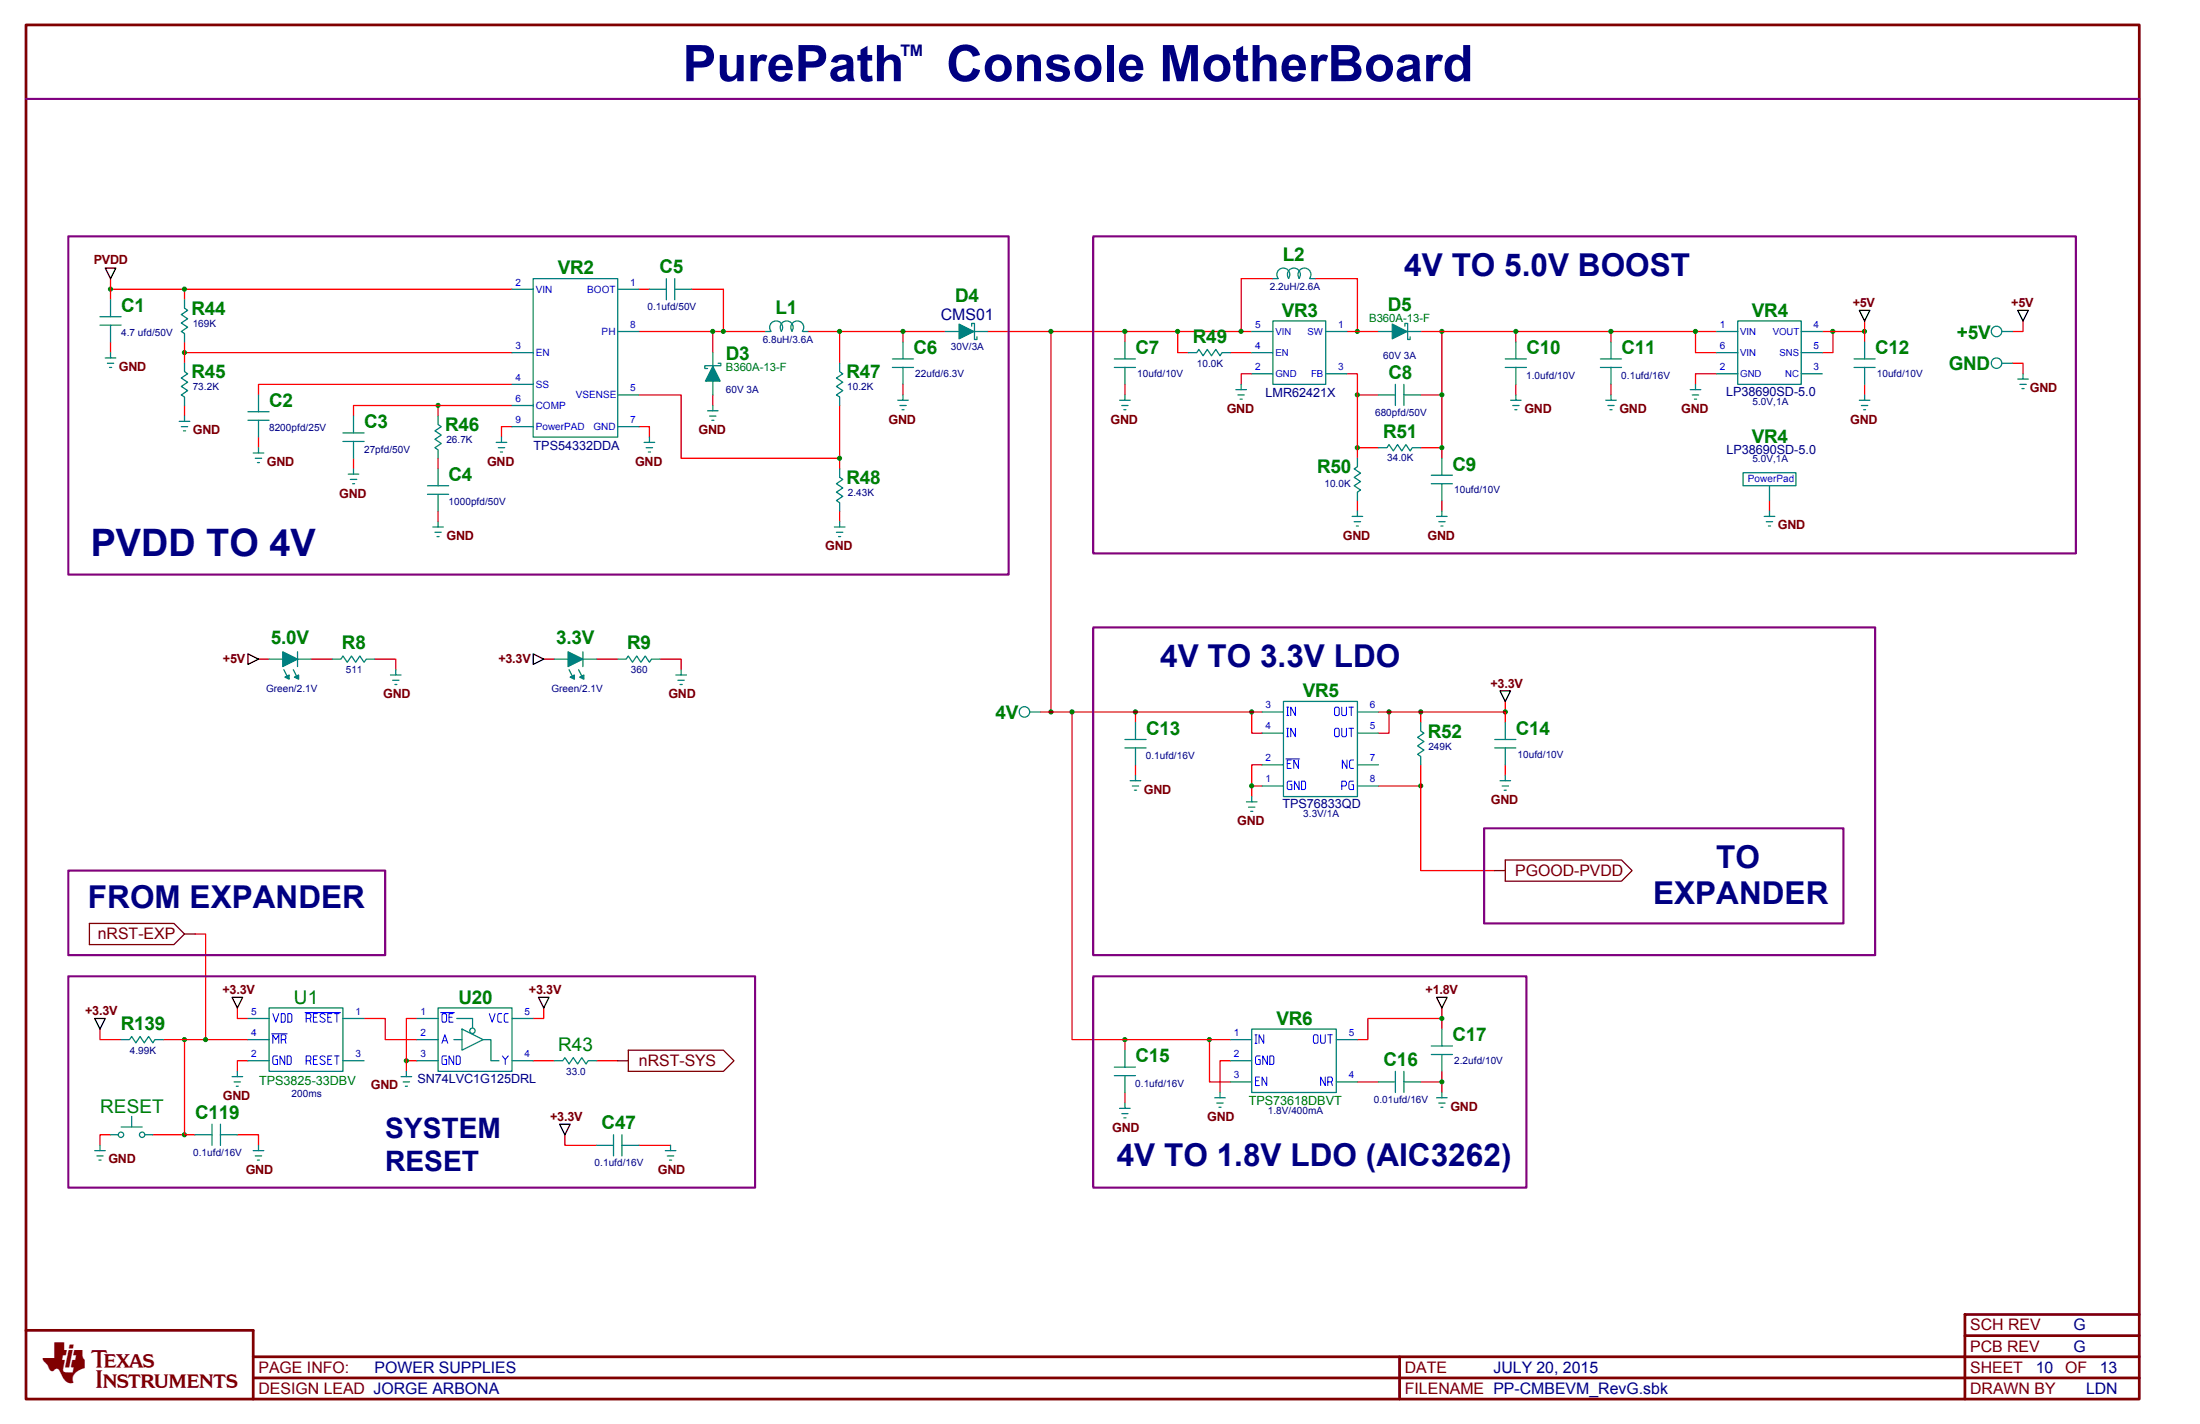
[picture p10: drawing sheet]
<svg xmlns="http://www.w3.org/2000/svg" width="432mm" height="279mm" viewBox="0 0 432 279" stroke-linecap="round" stroke-linejoin="round" font-family="sans-serif">
<g fill="none" stroke="#f00" stroke-width=".25">
<path d="M21.7 56.7h78.8M21.7 54.7v4.1M36.2 56.7v2.1M125.4 56.7h2.1M135.8 56.7h6.2v8.3M249.8 54.7h-6.2v10.3M258.1 54.7h8.3v10.3M21.7 67.1v2.1M36.2 67.1v4.2M36.2 79.6v2M36.2 69.2h64.3M86 79.6v2"/>
<path d="M100.5 75.4h-49.8v2.1M100.5 79.6h-31.1v2M125.4 77.5h8.3v12.4h31.1M125.4 65h24.9M139.9 65v4.2M139.9 77.5v2.1M158.6 65h26.9M164.8 79.6v12.4M164.8 65v6.3M177.2 65v2.1M177.2 75.4v2.1M193.8 65h51.9"/>
<path d="M206.3 65v74.7M220.8 65v2.1M220.8 75.4v2.1M231.2 65v4.2h2M241.5 69.2h4.2M245.7 73.3h-2.1v2.1M264.4 73.3h2v16.6M264.4 65h6.2M266.4 77.5h4.2M278.8 77.5h4.2M278.8 65h58.1M283 65v24.9"/>
<path d="M297.5 65v2.1M297.5 75.4v2.1M316.2 65v2.1M316.2 75.4v2.1M332.8 65v4.2h4.1M336.9 73.3h-4.1v2.1M357.7 65h8.3M359.7 65v4.2h-2M366 63v4.1M366 75.4v2.1M395 71.3h2.1v2M397.1 63v2h-2.1"/>
<path d="M50.7 85.8v2M69.4 89.9v2.1M86 89.9v2.1M100.5 83.7h-2.1v2.1M125.4 83.7h2.1v2.1M266.4 98.2v2.1M266.4 87.8h4.2M278.8 87.8h4.2M283 98.2v2.1M347.3 98.2v2.1M86 100.3v2.1M164.8 100.3v2.1"/>
<path d="M50.7 129.3h2.1M61.1 129.3h4.1M73.5 129.3h4.2v2.1M106.7 129.3h2.1M117.1 129.3h4.1M129.5 129.3h4.2v2.1M204.2 139.7h43.6M210.4 139.7v64.3h31.1M222.9 139.7v2.1M245.7 139.7v4.1h2.1M270.6 139.7h24.8v2.1M272.6 139.7v4.1h-2"/>
<path d="M278.8 139.7v2.1M295.4 137.6v2.1M222.9 150.1v2M245.7 154.2h2.1M247.8 150.1h-2.1v6.2M270.6 154.2h8.2M278.8 150.1v20.7h14.6M295.4 150.1v2M38.3 183.3h2.1v20.7M46.6 197.8v2h2.1M71.5 199.8h4.1v4.2h6.2M81.8 199.8h-2v10.4"/>
<path d="M106.7 197.8v2h-2.1M283 197.8v4.1M283 199.8h-14.5v4.2h-2.1M19.6 201.9v2.1h4.2M32.1 204h16.6M36.2 204v18.7h2.1M48.7 208.1h-2.1v2.1M79.8 208.1h2M104.6 208.1h4.2M117.1 208.1h4.1M220.8 204v2.1M220.8 214.4v2"/>
<path d="M237.4 204v8.3h4.1M241.5 208.1h-2v6.3M266.4 212.3h4.2M278.8 212.3h4.2v2.1M283 210.2v2.1M21.7 222.7h-2.1v2M30 222.7h6.2M46.6 222.7h4.1v2M110.9 222.7v2h6.2M125.4 224.7h6.2"/>
</g>
<g fill="#008000" stroke="#008000" stroke-width=".2">
<circle cx="283" cy="199.8" r=".4"/>
<circle cx="237.4" cy="204" r=".4"/>
<circle cx="283" cy="212.3" r=".4"/>
<circle cx="36.2" cy="222.6" r=".4"/>
<circle cx="36.2" cy="204" r=".4"/>
<circle cx="40.3" cy="204" r=".4"/>
<circle cx="21.7" cy="56.7" r=".41"/>
<circle cx="36.2" cy="56.7" r=".4"/>
<circle cx="36.2" cy="69.2" r=".4"/>
<circle cx="86" cy="79.5" r=".4"/>
<circle cx="142" cy="65" r=".4"/>
<circle cx="139.9" cy="65" r=".4"/>
<circle cx="164.8" cy="65" r=".4"/>
<circle cx="164.8" cy="89.9" r=".4"/>
<circle cx="177.2" cy="65" r=".4"/>
<circle cx="220.8" cy="204" r=".41"/>
<circle cx="231.1" cy="65" r=".4"/>
<circle cx="220.8" cy="65" r=".41"/>
<circle cx="283" cy="65" r=".4"/>
<circle cx="266.4" cy="65" r=".4"/>
<circle cx="243.6" cy="65" r=".4"/>
<circle cx="283" cy="77.5" r=".4"/>
<circle cx="266.4" cy="87.8" r=".4"/>
<circle cx="283" cy="87.8" r=".4"/>
<circle cx="316.2" cy="65" r=".41"/>
<circle cx="297.5" cy="65" r=".4"/>
<circle cx="332.8" cy="65" r=".4"/>
<circle cx="359.7" cy="65" r=".4"/>
<circle cx="365.9" cy="65" r=".4"/>
<circle cx="245.7" cy="154.2" r=".4"/>
<circle cx="222.8" cy="139.7" r=".42"/>
<circle cx="245.7" cy="139.7" r=".41"/>
<circle cx="278.8" cy="154.2" r=".4"/>
<circle cx="295.4" cy="139.7" r=".41"/>
<circle cx="272.6" cy="139.7" r=".41"/>
<circle cx="278.8" cy="139.7" r=".41"/>
<circle cx="266.4" cy="77.5" r=".4"/>
<circle cx="206.3" cy="65" r=".4"/>
<circle cx="206.3" cy="139.7" r=".41"/>
<circle cx="210.4" cy="139.7" r=".42"/>
<circle cx="79.8" cy="208.1" r=".4"/>
</g>
<path d="M20.7 52.6h2l-1 2.1zM364.9 60.9h2.1l-1 2.1zM396 60.9h2.1l-1 2.1zM48.7 128.3l2 1-2 1.1zM104.6 128.3l2.1 1-2.1 1.1zM294.4 135.6h2.1l-1.1 2zM18.6 199.8h2.1l-1.1 2.1zM45.6 195.7h2l-1 2.1zM105.7 195.7h2.1l-1.1 2.1zM282 195.7h2l-1 2.1zM109.8 220.6h2.1l-1 2.1z" fill="none" stroke="#000" stroke-width=".25"/>
<g fill="none" stroke="#008080" stroke-width=".25">
<path d="M21.7 58.8v3.3M36.2 58.8v1.7l.6 .4-1.2 .8 1.2 .8-1.2 .9 1.2 .8-1.2 .8 .6 .4v1.7M100.5 56.7h4.1M104.6 54.7h16.6v31.1h-16.6zM121.2 56.7h4.2M127.5 56.7h3.3M130.8 54.7v4.1M132.4 56.7h3.4M132.4 54.7v4.1M249.8 54.7h1.1M250.9 54.6a1.26 1.26 0 0 1 .1-1.7 1.26 1.26 0 0 1 1.7 0 1.26 1.26 0 0 1 .2 1.7M252.9 54.6a1.26 1.26 0 0 1 .2-1.7 1.26 1.26 0 0 1 1.7 0 1.26 1.26 0 0 1 .2 1.7"/>
<path d="M255 54.6a1.26 1.26 0 0 1 .2-1.7 1.26 1.26 0 0 1 1.7 0 1.26 1.26 0 0 1 .1 1.7M257.1 54.7h1M19.6 62.1h4.2M19.6 63.8h4.2M20.7 70.2h1M21.1 71.3h1.2M21.5 72.1h.4M21.7 69.2v1h1M21.7 63.8v3.3M36.2 71.3v1.6l.6 .4-1.2 .9 1.2 .8-1.2 .8 1.2 .8-1.2 .9 .6 .4v1.7M50.7 77.5v3.3M100.5 75.4h4.1"/>
<path d="M100.5 69.2h4.1M100.5 79.6h4.1M121.2 65h4.2M121.2 77.5h4.2M139.9 79.6v1h-1M139.9 69.2v8.3M140.9 71.3h.6v.5h-3.2v.5h.6M150.3 65h1M151.3 65a1.26 1.26 0 0 1 .2-1.7 1.26 1.26 0 0 1 1.7 0 1.26 1.26 0 0 1 .1 1.7M153.4 65a1.26 1.26 0 0 1 .1-1.7 1.26 1.26 0 0 1 1.8 0 1.26 1.26 0 0 1 .1 1.7M155.5 65a1.26 1.26 0 0 1 .1-1.7 1.26 1.26 0 0 1 1.7 0 1.26 1.26 0 0 1 .2 1.7M157.5 65h1.1"/>
<path d="M164.8 71.3v1.6l.6 .4-1.2 .9 1.2 .8-1.2 .8 1.2 .8-1.2 .9 .6 .4v1.7M175.2 70.4h4.1M175.2 72.1h4.1M176.6 79.6h1.3M177.2 77.5v1h-1M177.2 67.1v3.3M177.2 72.1v3.3M177.2 78.5h1.1M185.5 65h8.3M190.7 64v-.5h.6v3.1h.4v-.5M218.7 70.4h4.2M218.7 72.1h4.2"/>
<path d="M220.2 79.6h1.2M220.8 77.5v1h-1M220.8 67.1v3.3M220.8 72.1v3.3M220.8 78.5h1M233.2 69.2h1.7l.4-.6 .8 1.2 .9-1.2 .8 1.2 .8-1.2 .9 1.2 .4-.6h1.6M243 77.5h1.2M243.4 78.3h.4M243.6 75.4v1.1h-1M243.6 76.5h1M245.7 65h4.1M245.7 69.2h4.1"/>
<path d="M245.7 73.3h4.1M249.8 63h10.4v12.4h-10.4zM260.2 65h4.2M260.2 73.3h4.2M270.6 65h8.2M270.6 77.5h3.3M273.9 75.4v4.2M275.5 77.5h3.3M275.5 75.4v4.2M275.7 64v-.5h.6v3.1h.5v-.5M295.4 70.4h4.2M295.4 72.1h4.2"/>
<path d="M296.5 78.5h1M296.9 79.6h1.3M297.5 77.5v1h1.1M297.5 67.1v3.3M297.5 72.1v3.3M314.1 70.4h4.2M314.1 72.1h4.2M315.2 78.5h1M315.6 79.6h1.2M316.2 77.5v1h1M316.2 67.1v3.3M316.2 72.1v3.3"/>
<path d="M332.1 77.5h1.3M332.6 78.3h.4M332.8 75.4v1.1h-1.1M332.8 76.5h1M336.9 65h4.2M336.9 69.2h4.2M336.9 73.3h4.2M341.1 63h12.4v12.4h-12.4zM353.5 65h4.2M353.5 69.2h4.2M353.5 73.3h4.2M363.9 70.4h4.1"/>
<path d="M363.9 72.1h4.1M365.3 79.6h1.3M366 77.5v1h-1.1M366 78.5h1M366 67.1v3.3M366 72.1v3.3M392.9 65h2.1M392.9 71.3h2.1M396.5 75.4h1.2M396.9 76.2h.4M397.1 73.3v1.1h-1.1M397.1 74.4h1"/>
<path d="M35.2 82.7h1M35.6 83.7h1.2M36 84.5h.4M36.2 81.6v1.1h1.1M48.7 80.8h4.1M48.7 82.5h4.1M49.7 88.9h1M50.1 89.9h1.3M50.5 90.8h.4M50.7 87.8v1.1h1.1M50.7 82.5v3.3M67.3 84.9h4.2"/>
<path d="M67.3 86.6h4.2M68.8 94.1h1.2M69.2 94.9h.4M69.4 92v1h-1.1M69.4 93h1M69.4 81.6v3.3M69.4 86.6v3.3M83.9 95.3h4.2M83.9 97h4.2M86 81.6v1.7l.6 .4-1.2 .8 1.2 .9-1.2 .8 1.2 .8-1.2 .8 .6 .5v1.6M86 92v3.3M86 97v3.3"/>
<path d="M97.8 87.8h1.3M98.2 88.7h.4M98.4 85.8v1h-1M98.4 86.8h1.1M100.5 83.7h4.1M121.2 83.7h4.2M126.8 87.8h1.3M127.3 88.7h.4M127.5 85.8v1h-1.1M127.5 86.8h1M139.3 81.6h1.2M139.7 82.5h.4"/>
<path d="M139.9 80.6h1M164.8 92v1.7l.6 .4-1.2 .8 1.2 .8-1.2 .9 1.2 .8-1.2 .8 .6 .4v1.7M177 80.4h.4M220.6 80.4h.4M266.4 89.9v1.7l-.6 .4 1.2 .8-1.2 .9 1.2 .8-1.2 .8 1.2 .8-.6 .5v1.6M270.6 87.8h1.6l.4-.6 .9 1.3 .8-1.3 .8 1.3 .8-1.3 .9 1.3 .4-.7h1.6M280.9 94.9h4.2M280.9 93.2h4.2M283 89.9v3.3M283 94.9v3.3M297.3 80.4h.4M316 80.4h.4"/>
<path d="M342.1 92.8h10.4v2.5h-10.4zM347.3 95.3v2.9M365.8 80.4h.4M84.9 103.4h1.1M85.4 104.4h1.2M85.8 105.3h.4M86 102.4v1h1M164.2 104.4h1.2M164.6 105.3h.4M164.8 102.4v1h-1M164.8 103.4h1M265.8 102.4h1.2"/>
<path d="M266.2 103.2h.4M266.4 100.3v1h-1M266.4 101.3h1.1M282.4 102.4h1.2M282.8 103.2h.4M283 100.3v1h-1M283 101.3h1M346.3 101.3h1M346.7 102.4h1.2M347.1 103.2h.4M347.3 100.3v1h1M52.8 129.3h8.3"/>
<path d="M55.7 131.4l.8 1.7M57.6 131.4l.8 1.7M58.4 127.9v2.9M65.2 129.3h1.7l.4-.6 .9 1.2 .8-1.2 .8 1.2 .8-1.2 .9 1.2 .4-.6h1.6M76.6 132.4h1.1M77.1 133.5h1.2M77.5 134.3h.4M77.7 131.4v1h1M108.8 129.3h8.3M111.7 131.4l.8 1.7M113.6 131.4l.8 1.7M114.4 127.9v2.9"/>
<path d="M121.2 129.3h1.7l.4-.6 .8 1.2 .9-1.2 .8 1.2 .8-1.2 .9 1.2 .4-.6h1.6M132.7 132.4h1M133.1 133.5h1.2M133.5 134.3h.4M133.7 131.4v1h1M202.1 139.7h2.1M247.8 139.7h4.1M251.9 137.6h14.5v18.7h-14.5zM266.4 139.7h4.2M220.8 145.1h4.1M220.8 146.7h4.1M221.8 153.2h1.1"/>
<path d="M222.2 154.2h1.3M222.7 155h.4M222.9 152.1v1.1h1M222.9 141.8v3.3M222.9 146.7v3.4M245 158.4h1.3M245.5 159.2h.4M245.7 156.3v1h-1.1M245.7 157.3h1M247.8 154.2h4.1M247.8 150.1h4.1M247.8 143.8h4.1"/>
<path d="M266.4 154.2h4.2M266.4 150.1h4.2M266.4 143.8h4.2M278.8 141.8v1.6l.7 .4-1.3 .9 1.3 .8-1.3 .8 1.3 .9-1.3 .8 .6 .4v1.7M293.4 145.1h4.1M293.4 146.7h4.1M294.8 154.2h1.3M295.2 155h.5M295.4 152.1v1.1h-1M295.4 141.8v3.3M295.4 146.7v3.4M295.4 153.2h1.1"/>
<path d="M48.7 199.8h4.1M52.8 197.8h14.5v12.4h-14.5zM67.3 199.8h4.2M81.8 199.8h4.2M86 197.8h14.5v12.4h-14.5zM89.6 199.8h3.2v1.8M100.5 199.8h4.1M23.8 204h1.6l.4-.6 .9 1.2 .8-1.2 .8 1.2 .9-1.2 .8 1.2 .4-.6h1.7M25.8 219.1v2M46 212.3h1.2M46.4 213.1h.4M46.6 210.2v1h-1"/>
<path d="M46.6 211.2h1M48.7 208.1h4.1M48.7 204h4.1M67.3 208.1h4.2M79.1 212.3h1.3M79.6 213.1h.4M79.8 210.2v1h-1.1M79.8 211.2h1M81.8 208.1h4.2M81.8 204h4.2M89.1 204h1.6M90.7 201.9l4.1 2.1-4.1 2.1z"/>
<path d="M94.8 204h1.6v4.1h1.5M100.5 208.1h4.1M108.8 208.1h1.6l.5-.6 .8 1.3 .8-1.3 .9 1.3 .8-1.3 .8 1.3 .4-.7h1.7M218.7 209.4h4.2M218.7 211.1h4.2M219.8 217.5h1M220.2 218.5h1.2M220.6 219.3h.4M220.8 216.4v1.1h1M220.8 206.1v3.3M220.8 211.1v3.3M238.4 215.4h1.1"/>
<path d="M238.8 216.4h1.3M239.2 217.3h.5M239.5 214.4v1h1M241.5 212.3h4.2M241.5 208.1h4.2M241.5 204h4.2M245.7 201.9h16.6v12.5h-16.6zM262.3 212.3h4.1M262.3 204h4.1M270.6 212.3h3.3M273.9 210.2v4.2M275.5 210.2v4.2"/>
<path d="M275.5 212.3h3.3M280.9 205.2h4.2M280.9 206.9h4.2M282 215.4h1M282.4 216.4h1.2M282.8 217.3h.4M283 214.4v1h1M283 201.9v3.3M283 206.9v3.3M18.6 225.8h1M19 226.8h1.2M19.4 227.6h.4"/>
<path d="M19.6 224.7v1.1h1.1M21.7 222.7h1.6M23.8 221.1h4.1M28.4 222.7h1.6M38.3 222.7h3.3M41.6 220.6v4.1M43.3 222.7h3.3M43.3 220.6v4.1M49.7 225.8h1M50.1 226.8h1.3M50.5 227.6h.4M50.7 224.7v1.1h1.1"/>
<path d="M117.1 224.7h3.3M120.4 222.7v4.1M122.1 222.7v4.1M122.1 224.7h3.3M130.6 225.8h1M131 226.8h1.2M131.4 227.6h.4M131.6 224.7v1.1h1.1"/>
<circle cx="391.9" cy="71.3" r="1.03"/>
<circle cx="391.9" cy="65" r="1.03"/>
<circle cx="201.1" cy="139.7" r="1.03"/>
<circle cx="92.7" cy="202.2" r=".53"/>
<circle cx="23.7" cy="222.6" r=".53"/>
<circle cx="27.9" cy="222.6" r=".53"/>
</g>
<g fill="none" stroke="#00f" stroke-width=".2">
<path d="M252.6 138.7h.3M252.7 138.7v1.7M254.3 138.7v1.7l-1-1.7v1.7M262.1 138.7h.5l.2 .3v1.2l-.2 .2h-.5l-.2-.2v-1.2zM263.4 138.7v1.5l.1 .2h.6l.2-.2v-1.5M264.8 138.7h.9M265.2 138.7v1.7M252.4 148.9h2.7M252.6 144.5h.3M252.6 142.9h.3M252.6 140.4h.3M252.6 149.8h.6"/>
<path d="M252.7 142.9v1.6M253.4 149.1h-.8v1.7h.8M253.6 153.3h-.7l-.3 .2v1.2l.3 .2h.7v-.9h-.4M254.3 142.9v1.6l-1-1.6v1.6M254.8 149.1v1.7l-.9-1.7v1.7M255 153.3v1.6l-.9-1.6v1.6M255.5 153.3h.6l.1 .2v1.2l-.1 .2h-.6zM262.1 142.9h.5l.2 .3v1.1l-.2 .2h-.5l-.2-.2v-1.1zM263.4 142.9v1.4l.1 .2h.6l.2-.2v-1.4M263.4 154.2h.7l.2-.2v-.5l-.2-.2h-.7v1.6M264.4 149.1v1.7l-.9-1.7v1.7M264.8 142.9h.9"/>
<path d="M265.2 142.9v1.6M265.7 149.1h-.6l-.2 .3v1.1l.2 .3h.6M265.7 153.3h-.7l-.2 .2v1.2l.2 .2h.7v-.9h-.4M53.6 198.9l.5 1.7 .6-1.7M55.2 198.9h.6l.2 .2v1.2l-.2 .3h-.6zM56.5 198.9h.6l.2 .2v1.2l-.2 .3h-.6zM59.9 198.7h6.9M60.1 199.8h.7l.2-.2v-.5l-.2-.2h-.7v1.7M60.8 199.8l.2 .8M61.5 199.6h.6M62.3 198.9h-.8v1.7h.8M63.8 199.1a.64 .64 0 0 0-.9-.1v.5l.9 .7-.3 .4h-.4l-.3-.3"/>
<path d="M64.3 199.6h.6M65.1 198.9h-.8v1.7h.8M65.7 198.9h.9M66.1 198.9v1.7M86.5 198.7h2.7M86.9 198.9h.5l.3 .2v1.2l-.3 .3h-.5l-.2-.3v-1.2zM88.1 199.6h.6M88.9 198.9h-.8v1.7h.8M96 198.9l.6 1.7 .6-1.7M98.5 198.9h-.6l-.2 .2v1.2l.2 .3h.6M99.8 198.9h-.6l-.2 .2v1.2l.2 .3h.6M53.3 202.8h3.1"/>
<path d="M53.6 204.7v-1.7l.5 1 .6-1v1.7M54.5 207.2h-.7l-.2 .2v1.2l.2 .3h.7v-1h-.4M55.2 204h.7l.2-.2v-.5l-.2-.3h-.7v1.7M55.9 207.2v1.7l-.9-1.7v1.7M55.9 204l.2 .7M56.4 207.2h.6l.2 .2v1.2l-.2 .3h-.6zM60.1 208.1h.7l.2-.2v-.5l-.2-.2h-.7v1.7M60.8 208.1l.2 .8M61.5 207.9h.6M62.3 207.2h-.8v1.7h.8M63.8 207.4a.64 .64 0 0 0-.9-.1v.5l.9 .7-.3 .4h-.4l-.3-.3M64.3 207.9h.6"/>
<path d="M65.1 207.2h-.8v1.7h.8M65.7 207.2h.9M66.1 207.2v1.7M86.7 204.7l.6-1.7 .6 1.7M86.9 204.2h.8M87.7 207.2h-.8l-.2 .2v1.2l.2 .3h.8v-1h-.4M89 207.2v1.7l-.9-1.7v1.7M89.6 207.2h.5l.2 .2v1.2l-.2 .3h-.5zM98.6 207.2l.6 .7 .6-.7M99.2 207.9v1M246.3 203h.4M246.3 204.7h.4"/>
<path d="M246.4 212h.6M246.5 203v1.7M247.2 211.3h-.8v1.7h.8M247.3 207.2h-.7l-.2 .2v1.2l.2 .3h.7v-1h-.3M248 203v1.7l-.9-1.7v1.7M248.6 211.3v1.7l-.9-1.7v1.7M248.8 207.2v1.7l-1-1.7v1.7M249.2 207.2h.6l.2 .2v1.2l-.2 .3h-.6zM258 203h.5l.2 .3v1.1l-.2 .3h-.5l-.2-.3v-1.1zM259.2 203v1.4l.2 .3h.5l.2-.3v-1.4M260.1 211.3v1.7l-.9-1.7v1.7M260.6 212.3h.7l.2-.3v-.4l-.2-.3h-.7v1.7"/>
<path d="M260.6 203h.9M261.1 203v1.7M261.3 212.3l.2 .7"/>
</g>
<g fill="#008080" stroke="#008080" stroke-width=".25">
<path d="M111.9 132.9l.8-.5v.9z" fill-rule="evenodd"/>
<path d="M113.8 132.9l.8-.5v.9z" fill-rule="evenodd"/>
<path d="M111.5 127.9l2.9 1.4-2.9 1.5z" fill-rule="evenodd"/>
<path d="M55.9 132.9l.8-.5v.9z" fill-rule="evenodd"/>
<path d="M57.8 132.9l.8-.5v.9z" fill-rule="evenodd"/>
<path d="M55.5 127.9l2.9 1.4-2.9 1.5z" fill-rule="evenodd"/>
<path d="M139.9 71.9l1.5 2.9h-2.9z" fill-rule="evenodd"/>
<path d="M188.2 63.6l2.9 1.4-2.9 1.5z" fill-rule="evenodd"/>
<path d="M273.3 63.6l2.9 1.4-2.9 1.5z" fill-rule="evenodd"/>
</g>
<path d="M293.4 170.8h2M295.4 168.7h22.9l2 2.1-2 2.1h-22.9zM17.5 181.2h16.6l2.1 2.1-2.1 2h-16.6zM36.2 183.3h2.1M121.2 208.1h2.1M123.3 206.1h18.7l2.1 2-2.1 2.1h-18.7z" fill="none" stroke="#800000" stroke-width=".25"/>
<path d="M5.1 4.9h414.8v269.6h-414.8zM419.9 257.9h-34.2v16.6M5.1 261h44.6v13.5M49.7 266.2h370.2M49.7 270.4h370.2M274.7 266.2v8.3M385.7 262.1h34.2" fill="none" stroke="#800000" stroke-width=".54"/>
<path d="M5.1 19.4h414.8M13.4 46.4h184.6v66.3h-184.6zM214.6 46.4h192.8v62.2h-192.8zM214.6 123.1h153.4v64.3h-153.4zM13.4 170.8h62.2v16.6h-62.2zM291.3 162.5h70.5v18.7h-70.5zM13.4 191.6h134.8v41.4h-134.8zM214.6 191.6h85v41.4h-85z" fill="none" stroke="#800080" stroke-width=".41"/>
<g font-size="9.9" fill="#000080">
<text x="134" y="15.9">PurePath</text>
<text x="185.7" y="15.9">Console MotherBoard</text>
</g>
<text font-size="7.5" fill="#800000" x="8.4" y="270.6">TI</text>
<text font-size="7.4" fill="#000080" x="17.8" y="109.1">PVDD TO 4V</text>
<g font-size="6.2" fill="#000080">
<text x="275.6" y="54.1">4V TO 5.0V BOOST</text>
<text x="227.7" y="130.8">4V TO 3.3V LDO</text>
<text x="336.8" y="170.3">TO</text>
<text x="17.3" y="178.1">FROM EXPANDER</text>
<text x="324.4" y="177.5">EXPANDER</text>
<text x="219.2" y="228.9">4V TO 1.8V LDO (AIC3262)</text>
</g>
<g font-size="5.5" fill="#000080">
<text x="75.6" y="223.2">SYSTEM</text>
<text x="75.6" y="229.7">RESET</text>
</g>
<g font-size="3.7" fill="#008000">
<text x="109.5" y="53.8">VR2</text>
<text x="129.4" y="53.6">C5</text>
<text x="251.8" y="51.3">L2</text>
<text x="187.5" y="59.4">D4</text>
<text x="23.8" y="61.2">C1</text>
<text x="37.6" y="61.8">R44</text>
<text x="152.2" y="61.7">L1</text>
<text x="251.6" y="62.1">VR3</text>
<text x="272.4" y="61.1">D5</text>
<text x="343.9" y="62.1">VR4</text>
<text x="142.4" y="70.6">D3</text>
<text x="179.3" y="69.5">C6</text>
<text x="222.9" y="69.5">C7</text>
<text x="234.1" y="67.3">R49</text>
<text x="299.6" y="69.5">C10</text>
<text x="318.3" y="69.5">C11</text>
<text x="368" y="69.5">C12</text>
<text x="384.1" y="66.4">+5V</text>
<text x="37.6" y="74.2">R45</text>
<text x="166.2" y="74.2">R47</text>
<text x="272.5" y="74.3">C8</text>
<text x="382.5" y="72.6">GND</text>
<text x="52.8" y="79.9">C2</text>
<text x="71.5" y="84">C3</text>
<text x="87.4" y="84.6">R46</text>
<text x="271.5" y="86">R51</text>
<text x="343.8" y="87">VR4</text>
<text x="88.1" y="94.4">C4</text>
<text x="166.2" y="95">R48</text>
<text x="258.5" y="92.9">R50</text>
<text x="285.1" y="92.3">C9</text>
<text x="53.1" y="126.3">5.0V</text>
<text x="67.1" y="127.4">R8</text>
<text x="109.1" y="126.3">3.3V</text>
<text x="123.1" y="127.4">R9</text>
<text x="255.7" y="136.8">VR5</text>
<text x="195.4" y="141.1">4V</text>
<text x="224.9" y="144.2">C13</text>
<text x="280.2" y="144.7">R52</text>
<text x="297.5" y="144.2">C14</text>
<text x="57.7" y="196.9">U1</text>
<text x="90" y="197">U20</text>
<text x="23.7" y="202.1">R139</text>
<text x="250.5" y="201.2">VR6</text>
<text x="109.5" y="206.2">R43</text>
<text x="222.9" y="208.5">C15</text>
<text x="271.6" y="209.1">C16</text>
<text x="285.1" y="204.3">C17</text>
<text x="19.7" y="218.3">RESET</text>
<text x="38.3" y="219.5">C119</text>
<text x="118.1" y="221.6">C47</text>
</g>
<g font-size="3.1" fill="#000080">
<text x="176.7" y="11">TM</text>
<text x="184.7" y="62.8">CMS01</text>
<text x="407" y="261">G</text>
<text x="73.5" y="269.3">POWER SUPPLIES</text>
<text x="293.1" y="269.3">JULY 20, 2015</text>
<text x="399.6" y="269.3">10</text>
<text x="407" y="265.2">G</text>
<text x="412.1" y="269.3">13</text>
<text x="409.4" y="273.5">LDN</text>
</g>
<g font-size="3.1" fill="#800000">
<text x="297.4" y="171.8">PGOOD-PVDD</text>
<text x="19.2" y="184.3">nRST-EXP</text>
<text x="125.4" y="209.1">nRST-SYS</text>
<text x="386.7" y="261">SCH REV</text>
<text x="50.7" y="269.3">PAGE INFO:</text>
<text x="275.7" y="269.3">DATE</text>
<text x="386.7" y="265.2">PCB REV</text>
<text x="386.7" y="269.3">SHEET</text>
<text x="405.4" y="269.3">OF</text>
<text x="50.7" y="273.5">DESIGN LEAD JORGE ARBONA</text>
<text x="275.7" y="273.5">FILENAME PP-CMBEVM_RevG.sbk</text>
<text x="386.7" y="273.5">DRAWN BY</text>
</g>
<g font-size="2.5" fill="#800000">
<text x="18.4" y="51.7">PVDD</text>
<text x="363.6" y="60.3">+5V</text>
<text x="394.8" y="60.3">+5V</text>
<text x="23.3" y="72.7">GND</text>
<text x="398.4" y="76.9">GND</text>
<text x="174.4" y="83.1">GND</text>
<text x="218" y="83.1">GND</text>
<text x="240.8" y="81">GND</text>
<text x="299.2" y="81">GND</text>
<text x="317.8" y="81">GND</text>
<text x="330" y="81">GND</text>
<text x="363.1" y="83.1">GND</text>
<text x="37.9" y="85.2">GND</text>
<text x="137.1" y="85.2">GND</text>
<text x="52.4" y="91.4">GND</text>
<text x="95.6" y="91.4">GND</text>
<text x="124.7" y="91.4">GND</text>
<text x="66.6" y="97.6">GND</text>
<text x="87.7" y="105.9">GND</text>
<text x="162" y="108">GND</text>
<text x="263.6" y="105.9">GND</text>
<text x="280.2" y="105.9">GND</text>
<text x="349" y="103.8">GND</text>
<text x="43.8" y="130.2">+5V</text>
<text x="97.8" y="130.2">+3.3V</text>
<text x="75.2" y="137">GND</text>
<text x="131.2" y="137">GND</text>
<text x="292.5" y="134.9">+3.3V</text>
<text x="224.5" y="155.7">GND</text>
<text x="242.8" y="161.9">GND</text>
<text x="292.6" y="157.8">GND</text>
<text x="43.7" y="195.1">+3.3V</text>
<text x="103.8" y="195.1">+3.3V</text>
<text x="279.8" y="195.1">+1.8V</text>
<text x="16.7" y="199.2">+3.3V</text>
<text x="43.8" y="215.8">GND</text>
<text x="72.8" y="213.8">GND</text>
<text x="108" y="219.9">+3.3V</text>
<text x="237" y="220">GND</text>
<text x="284.7" y="217.9">GND</text>
<text x="218.3" y="222.1">GND</text>
<text x="21.3" y="228.3">GND</text>
<text x="48.2" y="230.4">GND</text>
<text x="129.1" y="230.4">GND</text>
</g>
<g font-size="2.5" fill="#000080">
<text x="248.4" y="77.9">LMR62421X</text>
<text x="338.8" y="77.7">LP38690SD-5.0</text>
<text x="104.7" y="88.2">TPS54332DDA</text>
<text x="338.8" y="89.1">LP38690SD-5.0</text>
<text x="251.7" y="158.5">TPS76833QD</text>
<text x="81.9" y="212.4">SN74LVC1G125DRL</text>
</g>
<g font-size="2.5" fill="#008000">
<text x="50.9" y="213">TPS3825-33DBV</text>
<text x="245.1" y="216.8">TPS73618DBVT</text>
</g>
<g font-size="2.2" fill="#008000">
<text x="268.7" y="63.1">B360A-13-F</text>
<text x="142.5" y="72.7">B360A-13-F</text>
</g>
<g font-size="2" fill="#00f">
<text x="101.2" y="56">2</text>
<text x="105.2" y="57.4">VIN</text>
<text x="115.3" y="57.4">BOOT</text>
<text x="123.7" y="56">1</text>
<text x="118.1" y="65.7">PH</text>
<text x="123.7" y="64.3">8</text>
<text x="246.3" y="64.3">5</text>
<text x="262.6" y="64.3">1</text>
<text x="337.6" y="64.3">1</text>
<text x="356" y="64.3">4</text>
<text x="101.2" y="68.5">3</text>
<text x="105.2" y="69.9">EN</text>
<text x="246.3" y="68.5">4</text>
<text x="337.6" y="68.5">6</text>
<text x="356" y="68.5">5</text>
<text x="101.2" y="74.7">4</text>
<text x="105.2" y="76.1">SS</text>
<text x="123.7" y="76.8">5</text>
<text x="246.3" y="72.6">2</text>
<text x="262.6" y="72.6">3</text>
<text x="337.6" y="72.6">2</text>
<text x="356" y="72.6">3</text>
<text x="101.2" y="78.8">6</text>
<text x="101.2" y="83">9</text>
<text x="105.2" y="80.2">COMP</text>
<text x="113" y="78.1">VSENSE</text>
<text x="123.7" y="83">7</text>
<text x="105.2" y="84.4">PowerPAD</text>
<text x="116.5" y="84.4">GND</text>
<text x="343.1" y="94.7">PowerPad</text>
<text x="248.4" y="139">3</text>
<text x="248.4" y="143.1">4</text>
<text x="268.9" y="143.1">5</text>
<text x="268.9" y="139">6</text>
<text x="248.4" y="149.4">2</text>
<text x="268.9" y="149.4">7</text>
<text x="248.4" y="153.5">1</text>
<text x="268.9" y="153.5">8</text>
<text x="49.3" y="203.3">4</text>
<text x="49.3" y="199.1">5</text>
<text x="69.8" y="199.1">1</text>
<text x="82.5" y="203.3">2</text>
<text x="82.5" y="199.1">1</text>
<text x="103" y="199.1">5</text>
<text x="242.2" y="203.3">1</text>
<text x="264.7" y="203.3">5</text>
<text x="49.3" y="207.4">2</text>
<text x="69.8" y="207.4">3</text>
<text x="82.5" y="207.4">3</text>
<text x="103" y="207.4">4</text>
<text x="242.2" y="207.4">2</text>
<text x="242.2" y="211.6">3</text>
<text x="264.7" y="211.6">4</text>
</g>
<g font-size="2" fill="#000080">
<text x="249.2" y="56.9">2.2uH/2.6A</text>
<text x="23.8" y="66">4.7 ufd/50V</text>
<text x="37.8" y="64.1">169K</text>
<text x="127.1" y="60.8">0.1ufd/50V</text>
<text x="149.7" y="67.3">6.8uH/3.6A</text>
<text x="186.6" y="68.6">30V/3A</text>
<text x="271.5" y="70.5">60V 3A</text>
<text x="37.8" y="76.6">73.2K</text>
<text x="142.5" y="77.2">60V 3A</text>
<text x="166.3" y="76.6">10.2K</text>
<text x="179.6" y="74">22ufd/6.3V</text>
<text x="223.2" y="74">10ufd/10V</text>
<text x="234.9" y="72">10.0K</text>
<text x="299.6" y="74.3">1.0ufd/10V</text>
<text x="318.2" y="74.3">0.1ufd/16V</text>
<text x="368.4" y="74">10ufd/10V</text>
<text x="269.9" y="81.6">680pfd/50V</text>
<text x="344" y="79.5">5.0V,1A</text>
<text x="52.8" y="84.6">8200pfd/25V</text>
<text x="71.5" y="88.8">27pfd/50V</text>
<text x="87.6" y="86.9">26.7K</text>
<text x="259.9" y="95.6">10.0K</text>
<text x="272.3" y="90.5">34.0K</text>
<text x="343.9" y="90.7">5.0V,1A</text>
<text x="88.1" y="99.2">1000pfd/50V</text>
<text x="166.4" y="97.3">2.43K</text>
<text x="285.4" y="96.8">10ufd/10V</text>
<text x="52.2" y="135.9">Green/2.1V</text>
<text x="67.9" y="132.1">511</text>
<text x="108.2" y="135.9">Green/2.1V</text>
<text x="123.8" y="132.1">360</text>
<text x="224.9" y="148.9">0.1ufd/16V</text>
<text x="280.4" y="147.1">249K</text>
<text x="297.9" y="148.7">10ufd/10V</text>
<text x="255.8" y="160.2">3.3V/1A</text>
<text x="25.5" y="206.8">4.99K</text>
<text x="285.4" y="208.8">2.2ufd/10V</text>
<text x="57.2" y="215.2">200ms</text>
<text x="111.1" y="210.9">33.0</text>
<text x="222.8" y="213.2">0.1ufd/16V</text>
<text x="248.8" y="218.6">1.8V/400mA</text>
<text x="269.6" y="216.3">0.01ufd/16V</text>
<text x="37.9" y="226.8">0.1ufd/16V</text>
<text x="116.7" y="228.8">0.1ufd/16V</text>
</g>
<g font-size="1.9" fill="#00f">
<text x="250.3" y="65.7">VIN</text>
<text x="256.6" y="65.7">SW</text>
<text x="341.6" y="65.7">VIN</text>
<text x="348" y="65.7">VOUT</text>
<text x="250.3" y="69.9">EN</text>
<text x="341.6" y="69.9">VIN</text>
<text x="349.3" y="69.9">SNS</text>
<text x="250.3" y="74">GND</text>
<text x="257.3" y="74">FB</text>
<text x="341.6" y="74">GND</text>
<text x="350.4" y="74">NC</text>
</g>
</svg>
